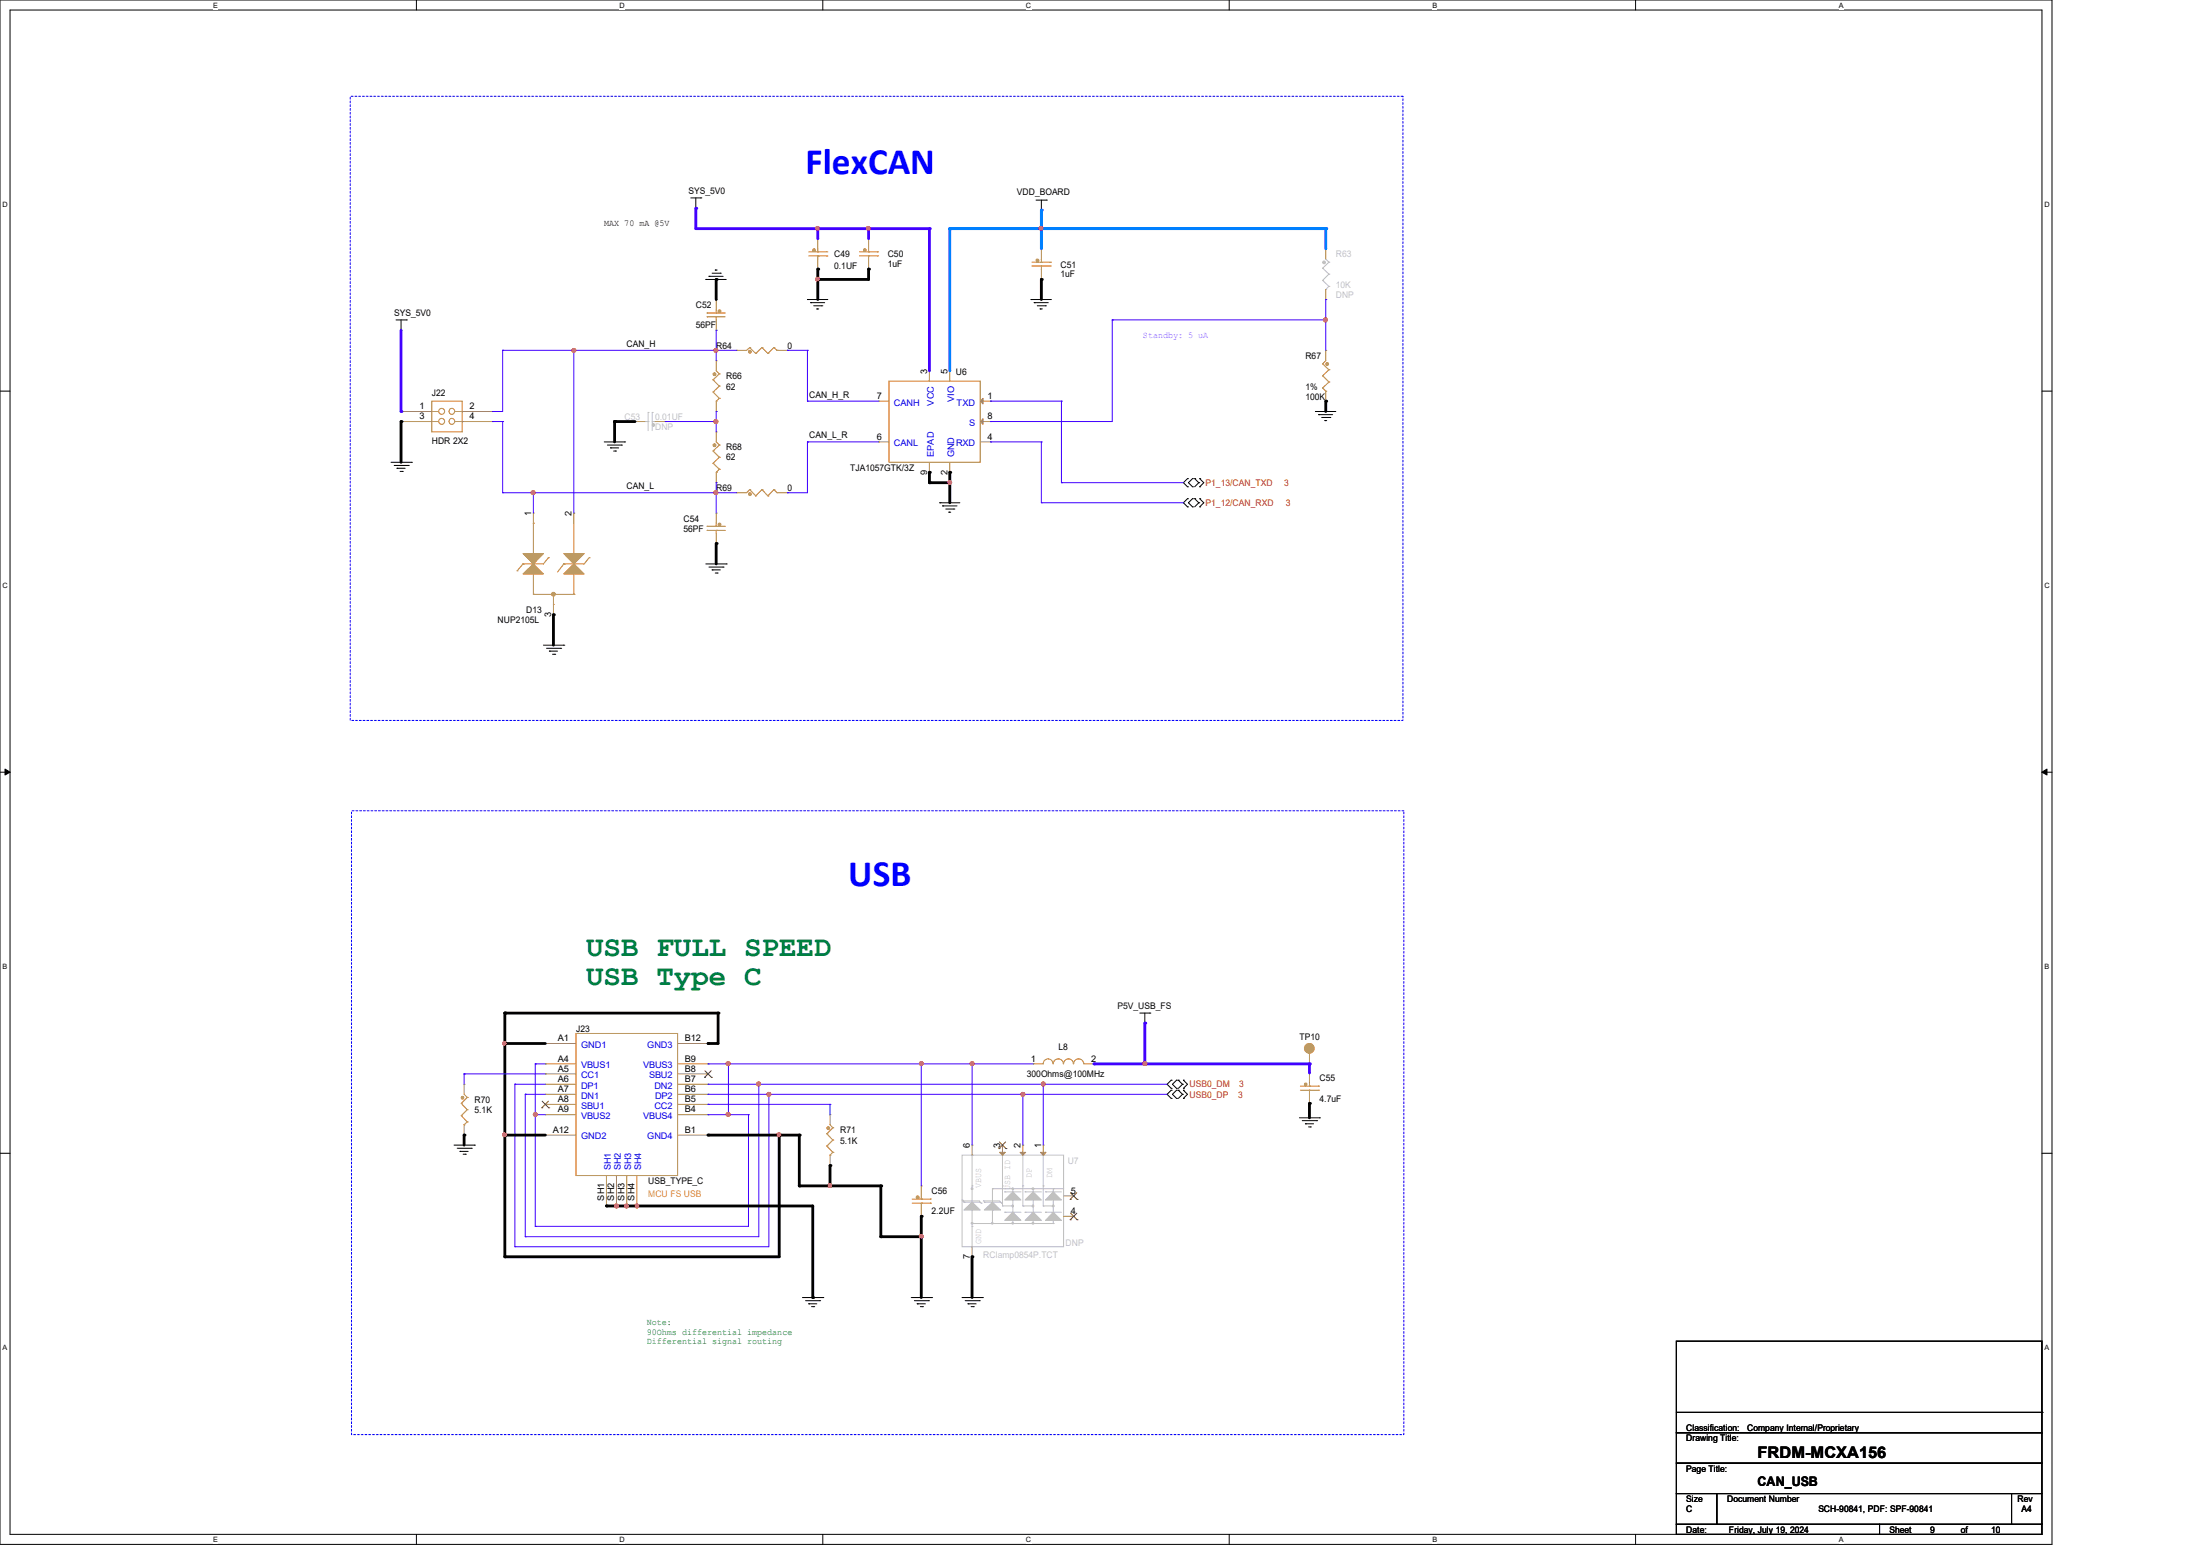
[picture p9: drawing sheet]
<svg xmlns="http://www.w3.org/2000/svg" width="297mm" height="210mm" viewBox="0 0 297 210" stroke-linecap="round" stroke-linejoin="round" font-family="sans-serif">
<path d="M0 0h277v208.4h-277zM1.4 1.4h274.3v205.7h-274.3z" fill="none" stroke="#000" stroke-width=".14"/>
<g fill="#fff">
<path d="M28.8 .1h.6v1.1h-.6z"/>
<path d="M28.8 207.2h.6v1.1h-.6z"/>
</g>
<path d="M56.2 0v1.4M56.2 207.1v1.3" fill="none" stroke="#000" stroke-width=".14"/>
<g fill="#fff">
<path d="M83.7 .1h.7v1.1h-.7z"/>
<path d="M83.7 207.2h.7v1.1h-.7z"/>
</g>
<path d="M111.1 0v1.4M111.1 207.1v1.3" fill="none" stroke="#000" stroke-width=".14"/>
<g fill="#fff">
<path d="M138.5 .1h.7v1.1h-.7z"/>
<path d="M138.5 207.2h.7v1.1h-.7z"/>
</g>
<path d="M165.9 0v1.4M165.9 207.1v1.3" fill="none" stroke="#000" stroke-width=".14"/>
<g fill="#fff">
<path d="M193.4 .1h.6v1.1h-.6z"/>
<path d="M193.4 207.2h.6v1.1h-.6z"/>
</g>
<path d="M220.8 0v1.4M220.8 207.1v1.3" fill="none" stroke="#000" stroke-width=".14"/>
<g fill="#fff">
<path d="M248.2 .1h.7v1.1h-.7z"/>
<path d="M248.2 207.2h.7v1.1h-.7z"/>
<path d="M.3 27.1h.8v1.1h-.8z"/>
<path d="M276 27.1h.7v1.1h-.7z"/>
<path d="M.3 78.5h.8v1.1h-.8z"/>
<path d="M276 78.5h.7v1.1h-.7z"/>
</g>
<path d="M0 52.8h1.4M275.7 52.8h1.3" fill="none" stroke="#000" stroke-width=".14"/>
<g fill="#fff">
<path d="M.3 129.9h.7v1.1h-.7z"/>
<path d="M276 129.9h.6v1.1h-.6z"/>
</g>
<path d="M0 104.2h1.4M275.7 104.2h1.3" fill="none" stroke="#000" stroke-width=".14"/>
<path d="M.7 103.8l.7 .4-.7 .4zM275.7 104.2l.7-.4v.8z" fill="#000" stroke="#000" stroke-width=".14"/>
<g fill="#fff">
<path d="M.3 181.4h.7v1.1h-.7z"/>
<path d="M276 181.4h.6v1.1h-.6z"/>
</g>
<g fill="none" stroke="#000" stroke-width=".14">
<path d="M93.3 26.7h1.3M93.9 28.1h.1M93.9 26.7v1.4M94.6 26.7h.1M95.3 37.7h.1M95.3 37.7h2.7M95.7 37.3h.1M95.7 37.3h1.9M96.1 36.9h1.1M96.6 36.4h.1M96.6 36.4h.2M97.2 36.9h.1"/>
<path d="M139.9 27h1.4M140.6 28.4h.1M140.6 27v1.4M141.3 27h.1M53.5 43.2h1.4M54.1 44.6h.1M54.1 43.2v1.4M54.9 43.2h.1M81.6 59.6h2.7M84.3 59.6h.1M109 40.4h.1M109 40.4h2.8"/>
<path d="M109.4 40.9h.1M109.4 40.9h1.9M109.9 41.3h1.1M110.3 41.7h.1M110.3 41.7h.2M111 41.3h.1M139.2 40.4h.1M139.2 40.4h2.7M139.6 40.9h.1M139.6 40.9h1.9M140 41.3h1.1M140.4 41.7h.1"/>
<path d="M140.4 41.7h.3M141.1 41.3h.1M177.6 55.5h.1M177.6 55.5h2.7M178 56h.1M178 56h1.9M178.4 56.3h1.1M178.9 56.8h.1M178.9 56.8h.2M179.5 56.3h.1M52.8 62.4h2.7M53.2 62.8h1.9"/>
<path d="M53.6 63.2h.1M53.6 63.2h1.1M54 63.6h.3M54.3 63.6h.1M55.1 62.8h.1M55.5 62.4h.1M82 60.1h1.9M82.4 60.5h.1M82.4 60.5h1.1M82.8 60.9h.3M83.1 60.9h.1M83.9 60.1h.1"/>
<path d="M95.3 76.1h2.7M95.7 76.5h1.9M96.1 76.9h.1M96.1 76.9h1.1M96.6 77.3h.2M96.8 77.3h.1M97.6 76.5h.1M98 76.1h.1M126.9 67.9h.1M126.9 67.9h2.7M127.3 68.3h.1M127.3 68.3h1.9"/>
<path d="M127.7 68.7h1.1M128.1 69.1h.1M128.1 69.1h.3M128.8 68.7h.1M160.3 64.6h.1M160.3 65.7h.1M160.3 67.3h.1M160.3 68.4h.1M160.3 64.6l-.5 .6 .5 .5M160.3 67.3l-.5 .6 .5 .5M161 64.6h.1M161 65.7h.1"/>
<path d="M161 67.3h.1M161 68.4h.1M161 64.6l-.6 .6 .6 .5M161 67.3l-.6 .6 .6 .5M161.3 64.6h.1M161.3 67.3h.1M161.3 64.6l.5 .6M161.3 67.3l.5 .6M161.8 65.2h.1M161.8 67.9h.1M161.8 65.2l-.5 .5M161.8 67.9l-.5 .5"/>
<path d="M162 65.7h.1M162 64.6h.1M162 68.4h.1M162 67.3h.1M162 67.3l.5 .6-.5 .5M162 64.6l.5 .6-.5 .5M73.4 87.1h2.7M73.8 87.5h1.9M74.2 87.9h.1M74.2 87.9h1.1M74.6 88.3h.3M74.9 88.3h.1"/>
<path d="M75.7 87.5h.1M76.1 87.1h.1M153.9 136.7h1.3M154.6 138.1h.1M154.6 136.7v1.4M155.2 136.7h.1M0 155.7h1.4M61.3 154.6h2.8M61.7 155h1.9M62.1 155.4h.1M62.1 155.4h1.1M62.5 155.8h.3"/>
<path d="M62.8 155.8h.1M63.6 155h.1M64.1 154.6h.1M158.1 145.8h.1M158.1 146.9h.1M158.1 147.2h.1M158.1 148.3h.1M158.1 145.8l-.5 .5 .5 .6M158.1 147.2l-.5 .5 .5 .6M158.8 145.8h.1M158.8 146.9h.1M158.8 147.2h.1"/>
<path d="M158.8 148.3h.1M158.8 145.8l-.5 .5 .5 .6M158.8 147.2l-.5 .5 .5 .6M159.1 145.8h.1M159.1 147.2h.1M159.1 147.2l.5 .5M159.1 145.8l.5 .5M159.6 146.3h.1M159.6 147.7h.1M159.6 146.3l-.5 .6M159.6 147.7l-.5 .6M159.8 146.9h.1"/>
<path d="M159.8 145.8h.1M159.8 148.3h.1M159.8 147.2h.1M159.8 145.8l.5 .5-.5 .6M159.8 147.2l.5 .5-.5 .6M175.4 150.9h2.7M175.8 151.3h2M176.2 151.7h.1M176.2 151.7h1.1M176.7 152.1h.2M176.9 152.1h.1M177.8 151.3h.1"/>
<path d="M178.1 150.9h.1M275.7 155.7h1.3M108.3 175.1h2.8M108.8 175.6h1.9M109.2 176h.1M109.2 176h1.1M109.6 176.4h.3M109.9 176.4h.1M110.7 175.6h.1M111.1 175.1h.1M123 175.1h2.8M123.4 175.6h1.9"/>
<path d="M123.8 176h.1M123.8 176h1.1M124.2 176.4h.3M124.5 176.4h.1M125.3 175.6h.1M125.8 175.1h.1M129.9 175.1h2.7M130.3 175.6h1.9M130.7 176h.1M130.7 176h1.1M131.1 176.4h.3M131.4 176.4h.1"/>
<path d="M132.2 175.6h.1M132.6 175.1h.1M226.3 193.4h49.4v4.1h-49.4zM226.3 197.5h49.4v4.1h-49.4zM226.3 181h49.4v12.4h-49.4zM226.3 190.6h49.4M275.7 190.6h.1M226.3 201.6h5.5v4.1h-5.5zM226.3 205.7h27.4v1.4h-27.4zM231.8 201.6h39.8v4.1h-39.8zM253.7 205.7h22v1.4h-22zM271.6 201.6h4.1v4.1h-4.1z"/>
</g>
<path d="M47.3 13h142.1v84.2h-142.1zM47.5 109.4h142v84.2h-142z" fill="none" stroke="#00f" stroke-width=".14" stroke-dasharray=".3"/>
<g fill="none" stroke="#cc8006" stroke-width=".14">
<path d="M109.2 34.5h2.4M109.2 34h2.4M110.4 34.5h.1M110.4 34h.1M110.4 33.6v.4M110.4 34.5v.5M111.6 34.5h.1M111.6 34h.1M116 34.5h2.5M116 34h2.5M117.3 34.5h.1M117.3 34h.1"/>
<path d="M117.3 33.6v.4M117.3 34.5v.5M118.5 34.5h.1M118.5 34h.1M139.3 35.9h2.5M139.3 35.4h2.5M140.6 35.9h.1M140.6 35.4h.1M140.6 35v.4M140.6 35.9v.4M141.8 35.9h.1M141.8 35.4h.1"/>
<path d="M58.3 54.1h4.1v4.2h-4.1zM58.3 55.5h.1M58.3 56.9h.1M58.3 55.5h.9M58.3 56.9h.9M61.4 55.5h1M61.4 56.9h1M62.4 56.9h.1M62.4 55.5h.1M95.5 42.8h.1M95.5 42.2h.1M95.5 42.8h2.4"/>
<path d="M95.5 42.2h2.4M96.3 51.3h.1M96.3 52.9h.1M96.3 51.3l.8 .8M96.3 52.9l.8 .9M96.7 42.8h.1M96.7 42.2h.1M96.7 54.1h.1M96.7 41.8v.4M96.7 42.8v.4M96.7 59.6l.4 .5M96.7 50l.4 .5"/>
<path d="M97.1 50.5h.1M97.1 52.1h.1M97.1 53.8h.1M97.1 50.5l-.8 .8M97.1 52.1l-.8 .8M97.1 53.8l-.4 .3M101.2 46.9h.1M101.2 46.9l-.4 .4M101.2 46.9l.8 .8M102 47.7h.1M102.9 46.9h.1M102.9 46.9l-.9 .8"/>
<path d="M102.9 46.9l.8 .8M103.7 47.7h.1M104.5 46.9h.1M104.5 46.9l-.8 .8M104.5 46.9l.4 .4M104.9 47.3h.1M120 51.4h12.3v11h-12.3zM178.6 49.1h.1M178.6 50.7h.1M178.6 52.4h.1M178.6 49.1l.8 .8M178.6 50.7l.8 .9"/>
<path d="M178.6 52.4l.4 .4M179 52.8h.1M179 48.7l-.4 .4M179.4 49.9h.1M179.4 51.6h.1M179.4 49.9l-.8 .8M179.4 51.6l-.8 .8M69.8 77h.1M70.6 76.1h.1M70.6 76.1l-.8 .9M72 70.6h.1M72 70.6v4.1"/>
<path d="M72 77.5v2.7M74 75.3h.1M74 75.3l-.6 .8h-2.8M76.1 76.1h.1M76.1 76.1l-.8 1.1M77.5 74.7h.1M77.5 70.6v4.1M77.5 77.5v2.7M79.5 75.3h.1M79.5 75.3l-.6 .8h-2.8M95.5 71.6h.1M95.5 71h.1"/>
<path d="M95.5 71.6h2.4M95.5 71h2.4M96.3 60.9h.1M96.3 62.5h.1M96.3 60.9l.8 .8M96.3 62.5l.8 .8M96.7 71.6h.1M96.7 71h.1M96.7 63.8h.1M96.7 70.6v.4M96.7 71.6v.4M97.1 60.1h.1"/>
<path d="M97.1 61.7h.1M97.1 63.3h.1M97.1 60.1l-.8 .8M97.1 61.7l-.8 .8M97.1 63.3l-.4 .5M101.2 66.1h.1M101.2 66.1l-.4 .4M101.2 66.1l.8 .8M102 66.9h.1M102.9 66.1h.1M102.9 66.1l-.9 .8M102.9 66.1l.8 .8"/>
<path d="M103.7 66.9h.1M104.5 66.1h.1M104.5 66.1l-.8 .8M104.5 66.1l.4 .4M104.9 66.5h.1M72 80.2h.1M72 80.2h5.5M74.7 81.6h.1M74.7 80.2v1.4M77.5 80.2h.1M77.8 139.5h13.7v19.2h-13.7zM62.3 148.9h.1"/>
<path d="M62.3 150.6h.1M62.3 148.9l.8 .9M62.3 150.6l.8 .8M62.7 151.8h.1M62.7 147.7l.4 .4M63.1 148.1h.1M63.1 149.8h.1M63.1 151.4h.1M63.1 148.1l-.8 .8M63.1 149.8l-.8 .8M63.1 151.4l-.4 .4M111.6 153h.1"/>
<path d="M111.6 154.7h.1M111.6 153l.8 .9M111.6 154.7l.8 .8M112.1 155.9h.1M112.1 151.8l.3 .4M112.4 152.2h.1M112.4 153.9h.1M112.4 155.5h.1M112.4 152.2l-.8 .8M112.4 153.9l-.8 .8M112.4 155.5l-.3 .4M142.2 143.6a.66 .66 0 0 0-.7-.7 .66 .66 0 0 0-.7 .7"/>
<path d="M143.6 143.6a.68 .68 0 0 0-.7-.7 .68 .68 0 0 0-.7 .7M144.9 143.6a.66 .66 0 0 0-.6-.7 .66 .66 0 0 0-.7 .7M146.3 143.6a.68 .68 0 0 0-.7-.7 .68 .68 0 0 0-.7 .7M175.6 147.2h2.4M175.6 146.6h2.4M176.8 147.2h.1M176.8 146.6h.1M176.8 146.2v.4M176.8 147.2v.4M178 147.2h.1M178 146.6h.1M123.1 162.4h2.5"/>
<path d="M123.1 161.8h2.5M124.4 162.4h.1M124.4 161.8h.1M124.4 161.4v.4M124.4 162.4v.4M125.6 162.4h.1M125.6 161.8h.1"/>
<circle cx="59.6" cy="56.9" r=".4"/>
<circle cx="59.6" cy="55.5" r=".4"/>
<circle cx="61" cy="55.5" r=".39"/>
<circle cx="61" cy="56.9" r=".39"/>
</g>
<g fill="#cc8006" stroke="#cc8006" stroke-width=".14">
<path d="M70.6 77.5l1.4-1.4 1.4 1.4z"/>
<path d="M70.6 74.7h2.8l-1.4 1.4z"/>
<path d="M76.1 74.7h2.8l-1.4 1.4z"/>
<path d="M76.1 77.5l1.4-1.4 1.4 1.4z" fill-rule="evenodd"/>
<circle cx="62.4" cy="148.2" r=".18"/>
<circle cx="176.8" cy="141.5" r=".66"/>
<circle cx="74.7" cy="80.2" r=".25"/>
<circle cx="111.8" cy="152.3" r=".19"/>
<circle cx="101.2" cy="47.5" r=".19"/>
<circle cx="97.1" cy="70.8" r=".19"/>
<circle cx="109.9" cy="33.8" r=".18"/>
<circle cx="97.1" cy="42" r=".19"/>
<circle cx="123.9" cy="161.6" r=".19"/>
<circle cx="116.7" cy="33.8" r=".18"/>
<circle cx="101.2" cy="66.7" r=".19"/>
<circle cx="179.2" cy="49.1" r=".19"/>
<circle cx="140.1" cy="35.2" r=".19"/>
<circle cx="96.5" cy="60.1" r=".19"/>
<circle cx="176.3" cy="146.4" r=".18"/>
<circle cx="96.5" cy="50.5" r=".19"/>
</g>
<g fill="none" stroke="#a84" stroke-width=".14">
<path d="M110.4 32.2h.1M110.4 36.3h.1M110.4 32.2v1.4M110.4 35v1.3M117.3 32.2h.1M117.3 36.3h.1M117.3 32.2v1.4M117.3 35v1.3M140.6 33.6h.1M140.6 37.7h.1M140.6 33.6v1.4M140.6 36.3v1.4"/>
<path d="M179 33.6h.1M179 33.6v1.4M179 39.1v1.3M54.1 55.5h.1M54.1 56.9h.1M54.1 55.5h4.2M54.1 56.9h4.2M62.4 55.5h4.1M62.4 56.9h4.1M66.5 55.5h.1M66.5 56.9h.1M85.7 56.9h.1"/>
<path d="M85.7 56.9h1.4M88.4 56.9h1.4M89.8 56.9h.1M96.7 40.4h.1M96.7 44.6h.1M96.7 58.3h.1M96.7 48.7h.1M96.7 55.5h.1M96.7 40.4v1.4M96.7 43.2v1.4M96.7 48.7v1.3M96.7 54.1v1.4"/>
<path d="M96.7 58.3v1.3M99.4 47.3h.1M99.4 47.3h1.4M104.9 47.3h1.4M106.3 47.3h.1M118.6 59.6h.1M118.6 54.1h.1M118.6 54.1h1.4M118.6 59.6h1.4M125.5 50h.1M125.5 50v1.4M128.2 50h.1"/>
<path d="M128.2 50v1.4M132.3 56.9h1.4M132.3 54.1h1.4M132.3 59.6h1.4M133.7 54.1h.1M133.7 59.6h.1M133.7 56.9h.1M179 47.3h.1M179 54.1h.1M179 40.4h.1M179 47.3v1.4M179 52.8v1.3"/>
<path d="M72 69.3h.1M72 69.3v1.3M77.5 69.3h.1M77.5 69.3v1.3M96.7 69.3h.1M96.7 73.4h.1M96.7 65.2h.1M96.7 63.8v1.4M96.7 69.3v1.3M96.7 72v1.4M99.4 66.5h.1M99.4 66.5h1.4"/>
<path d="M104.9 66.5h1.4M106.3 66.5h.1M125.5 63.8h.1M125.5 62.4v1.4M128.2 63.8h.1M128.2 62.4v1.4M74.7 83h.1M74.7 81.6v1.4M62.7 146.3h.1M62.7 153.2h.1M62.7 146.3v1.4M62.7 151.8v1.4"/>
<path d="M73.6 140.8h.1M73.6 143.6h.1M73.6 144.9h.1M73.6 146.3h.1M73.6 147.7h.1M73.6 149.1h.1M73.6 150.5h.1M73.6 153.2h.1M73.6 143.6h4.2M73.6 140.8h4.2M73.6 144.9h4.2M73.6 146.3h4.2"/>
<path d="M73.6 147.7h4.2M73.6 149.1h4.2M73.6 150.5h4.2M73.6 153.2h4.2M81.9 158.7v4.1M83.2 158.7v4.1M84.6 158.7v4.1M86 158.7v4.1M91.5 143.6h4.1M91.5 140.8h4.1M91.5 144.9h4.1M91.5 146.3h4.1"/>
<path d="M91.5 147.7h4.1M91.5 149.1h4.1M91.5 150.5h4.1M91.5 153.2h4.1M95.6 140.8h.1M95.6 143.6h.1M95.6 144.9h.1M95.6 146.3h.1M95.6 147.7h.1M95.6 149.1h.1M95.6 150.5h.1M95.6 153.2h.1"/>
<path d="M112.1 150.5h.1M112.1 157.3h.1M112.1 150.5v1.3M112.1 155.9v1.4M131.2 154.6h.1M131.2 154.6v1.3M135.3 154.6h.1M135.3 154.6v1.3M138.1 154.6h.1M138.1 154.6v1.3M139.5 143.6h.1M139.5 143.6h1.3"/>
<path d="M140.8 154.6h.1M140.8 154.6v1.3M146.3 143.6h1.4M147.7 143.6h.1M176.8 143.6h.1M176.8 144.8h.1M176.8 148.9h.1M176.8 142.2v1.4M176.8 144.8v1.4M176.8 147.6v1.3M81.9 162.8h.1M83.2 162.8h.1"/>
<path d="M84.6 162.8h.1M86 162.8h.1M124.4 160.1h.1M124.4 164.2h.1M124.4 160.1v1.3M124.4 162.8v1.4M131.2 169.6h.1M131.2 168.3v1.3M143.6 161.4h1.3M143.6 164.2h1.3M144.9 161.4h.1M144.9 164.2h.1"/>
</g>
<g fill="#c0c0c0" stroke="#c0c0c0" stroke-width=".14">
<path d="M142.2 163.6l1.1 1.1h-2.2z"/>
<path d="M138.4 164.7l1.1-1.1 1.1 1.1z"/>
<path d="M136.7 163.6l1.1 1.1h-2.2z"/>
<path d="M136.7 160.9l1.1 1.1h-2.2z"/>
<path d="M138.4 162l1.1-1.1 1.1 1.1z"/>
<path d="M142.2 160.9l1.1 1.1h-2.2z"/>
<path d="M130.1 163.3l1.1-1 1.1 1z"/>
<path d="M132.9 163.3l1.1-1 1.1 1z"/>
<circle cx="139.4" cy="160.4" r=".13"/>
<circle cx="136.7" cy="160.4" r=".12"/>
<circle cx="131.2" cy="160.4" r=".13"/>
<circle cx="139.4" cy="165.1" r=".13"/>
<circle cx="136.7" cy="165.1" r=".12"/>
<circle cx="134" cy="165.1" r=".12"/>
<circle cx="131.2" cy="165.1" r=".13"/>
<circle cx="142.2" cy="162.8" r=".13"/>
<circle cx="139.4" cy="162.8" r=".13"/>
<circle cx="136.7" cy="162.8" r=".12"/>
<circle cx="178.8" cy="35.4" r=".19"/>
<circle cx="88.2" cy="57.4" r=".18"/>
</g>
<g fill="none" stroke="#c0c0c0" stroke-width=".14">
<path d="M178.6 36.2h.1M178.6 37.8h.1M178.6 36.2l.8 .8M178.6 37.8l.8 .9M179 39.1h.1M179 35l.4 .4M179.4 35.4h.1M179.4 37h.1M179.4 38.7h.1M179.4 35.4l-.8 .8M179.4 37l-.8 .8M179.4 38.7l-.4 .4"/>
<path d="M87.1 56.9h.4M87.5 55.7h.1M87.5 56.9h.1M87.5 55.7v2.4M88.1 55.7h.1M88.1 56.9h.1M88.1 55.7v2.4M88.1 56.9h.3M129.9 155.9h13.7v12.4h-13.7zM131.2 155.9h.1M131.2 155.9v6.4M135.3 155.9h.1"/>
<path d="M135.3 155.9v6.9M138.1 155.9h.1M138.1 155.9v6.9M140.8 155.9h.1M140.8 155.9v6.9M129.9 162h.1M129.9 162l.2 .3M130 162.1h.1M130 162.1h2.2l.3 .3M130.1 162.3h.1M130.1 162.3h2.2M131.2 165.1h.1"/>
<path d="M131.2 160.1h.1M131.2 163.3h.1M131.2 165.5h.1M131.2 165.1h11M131.2 163.3v5M132.5 162.4h.1M132.8 162.1h.1M132.8 162.1h2.2l.2 .3M132.9 162.3h.1M132.9 162.3h2.2M134 163.3h.1M134 160.4h.1"/>
<path d="M134 160.4v1.9M134 163.3v1.7M134 160.4h9.6M135.2 162.4h.1M135.3 162.8h.1M135.3 160.1h.1M135.3 162.8h1.4M135.6 160.9h.1M135.6 163.6h.1M135.6 160.9h2.2M135.6 163.6h2.2M136.7 160.4h.1"/>
<path d="M136.7 165.1h.1M136.7 162h.1M136.7 160.4v.5M136.7 162v1.6M136.7 164.7v.4M138.1 162.8h.1M138.1 160.1h.1M138.1 162.8h1.4M138.4 160.9h.1M138.4 163.6h.1M138.4 160.9h2.2M138.4 163.6h2.2"/>
<path d="M139.5 160.4h.1M139.5 165.1h.1M139.5 162h.1M139.5 160.4v.5M139.5 162v1.6M139.5 164.7v.4M140.8 162.8h.1M140.8 160.1h.1M140.8 162.8h1.4M141.1 160.9h.1M141.1 163.6h.1M141.1 160.9h2.2"/>
<path d="M141.1 163.6h2.2M142.2 160.4h.1M142.2 165.1h.1M142.2 162h.1M142.2 160.4v.5M142.2 162v1.6M142.2 164.7v.4"/>
</g>
<g fill="#a84" stroke="#a84" stroke-width=".14">
<path d="M140.5 155.5h.7l-.4 .4z"/>
<path d="M137.7 155.5h.8l-.4 .4z"/>
<path d="M135 155.5h.7l-.4 .4z"/>
<path d="M132.3 54.1l.4-.3v.7z"/>
<path d="M132.3 56.9l.4-.4v.8z"/>
</g>
<g fill="none" stroke="#804000" stroke-width=".14">
<path d="M73.2 149.5h.1M73.2 148.6l.9 .9M74 148.6l-.8 .9M74.1 149.5h.1M95.1 145.4h.1M95.2 144.5l.9 .9M96 144.5l-.9 .9M96.1 145.4h.1M134.9 155h.1M134.9 154.1l.9 .9M135.8 154.1l-.9 .9M135.8 155h.1"/>
<path d="M144.5 161.9h.1M144.5 164.6h.1M144.5 161l.9 .9M144.5 163.7l.9 .9M145.4 161l-.9 .9M145.4 163.7l-.9 .9M145.4 161.9h.1M145.4 164.6h.1"/>
</g>
<path d="M93.9 28.1v2.8" fill="none" stroke="#4200ff" stroke-width=".38"/>
<circle cx="93.9" cy="28.1" r=".19" fill="#4200ff"/>
<path d="M93.9 30.9h16.5" fill="none" stroke="#4200ff" stroke-width=".38"/>
<circle cx="110.4" cy="30.9" r=".19" fill="#4200ff"/>
<circle cx="110.4" cy="30.8" r=".25" fill="#f00" stroke="#f00" stroke-width=".14"/>
<path d="M110.4 30.9v1.3" fill="none" stroke="#4200ff" stroke-width=".38"/>
<circle cx="110.4" cy="30.9" r=".19" fill="#4200ff"/>
<path d="M110.4 30.9h6.9" fill="none" stroke="#4200ff" stroke-width=".38"/>
<circle cx="110.4" cy="30.9" r=".19" fill="#4200ff"/>
<path d="M117.3 30.9h8.2" fill="none" stroke="#4200ff" stroke-width=".38"/>
<circle cx="117.3" cy="30.9" r=".19" fill="#4200ff"/>
<circle cx="117.2" cy="30.8" r=".25" fill="#f00" stroke="#f00" stroke-width=".14"/>
<path d="M117.3 30.9v1.3" fill="none" stroke="#4200ff" stroke-width=".38"/>
<circle cx="117.3" cy="30.9" r=".19" fill="#4200ff"/>
<path d="M125.5 30.9v19.1" fill="none" stroke="#4200ff" stroke-width=".38"/>
<circle cx="125.5" cy="30.9" r=".19" fill="#4200ff"/>
<path d="M128.2 30.9v19.1" fill="none" stroke="#0080ff" stroke-width=".38"/>
<circle cx="128.2" cy="30.9" r=".19" fill="#0080ff"/>
<path d="M128.2 30.9h12.4" fill="none" stroke="#0080ff" stroke-width=".38"/>
<circle cx="128.2" cy="30.9" r=".19" fill="#0080ff"/>
<circle cx="140.5" cy="30.8" r=".25" fill="#f00" stroke="#f00" stroke-width=".14"/>
<path d="M140.6 30.9h38.4" fill="none" stroke="#0080ff" stroke-width=".38"/>
<circle cx="179" cy="30.9" r=".19" fill="#0080ff"/>
<path d="M140.6 30.9v2.7" fill="none" stroke="#0080ff" stroke-width=".38"/>
<circle cx="140.6" cy="30.9" r=".19" fill="#0080ff"/>
<path d="M179 30.9v2.7" fill="none" stroke="#0080ff" stroke-width=".38"/>
<circle cx="179" cy="30.9" r=".19" fill="#0080ff"/>
<path d="M96.7 37.7v2.7M110.4 36.3v4.1M117.3 36.3v1.4h-6.9M140.6 37.7v2.7" fill="none" stroke="#000" stroke-width=".38"/>
<g fill="#000">
<circle cx="96.7" cy="37.7" r=".19"/>
<circle cx="110.4" cy="36.3" r=".19"/>
<circle cx="110.4" cy="37.7" r=".19"/>
<circle cx="117.3" cy="36.3" r=".19"/>
<circle cx="140.6" cy="37.7" r=".19"/>
</g>
<g fill="#f00" stroke="#f00" stroke-width=".14">
<circle cx="110.4" cy="37.7" r=".25"/>
<circle cx="178.9" cy="43.2" r=".25"/>
</g>
<path d="M150.2 43.2h.1M150.2 43.2v13.7M150.2 43.2h28.8M179 40.4h.1M179 43.2h.1M179 40.4v6.9" fill="none" stroke="#4200ff" stroke-width=".14"/>
<path d="M54.1 44.6v10.9" fill="none" stroke="#4200ff" stroke-width=".38"/>
<circle cx="54.1" cy="55.5" r=".19" fill="#4200ff"/>
<g fill="none" stroke="#4200ff" stroke-width=".14">
<path d="M66.5 55.5h.1M66.5 56.9h.1M66.5 56.9h1.4M67.9 47.3h.1M67.9 56.9h.1M67.9 47.3h31.5M67.9 47.3v8.2h-1.4M67.9 56.9v9.6M77.5 47.3h.1M77.5 47.3v22M89.8 56.9h.1M89.8 56.9h6.9"/>
<path d="M96.7 44.6h.1M96.7 47.3h.1M96.7 55.5h.1M96.7 56.9h.1M96.7 44.6v4.1M96.7 55.5v2.8M106.3 47.3h.1M106.3 47.3h2.7M109 47.3h.1M109 54.1h.1M109 59.6h.1M109 47.3v6.8"/>
<path d="M109 59.6v6.9h-2.7M109 54.1h9.6M109 59.6h9.6M133.7 54.1h.1M133.7 56.9h.1M133.7 59.6h.1M133.7 54.1h9.6M133.7 56.9h16.5M133.7 59.6h6.9M140.6 59.6h.1M140.6 59.6v8.3M143.3 54.1h.1"/>
<path d="M143.3 54.1v11.1M67.9 66.5h.1M67.9 66.5h31.5M72 66.5h.1M72 66.5v2.8M96.7 65.2h.1M96.7 66.5h.1M96.7 65.2v4.1M106.3 66.5h.1M140.6 67.9h.1M140.6 67.9h19.2M143.3 65.2h.1"/>
<path d="M143.3 65.2h16.5"/>
</g>
<g fill="#f00" stroke="#f00" stroke-width=".14">
<circle cx="96.6" cy="47.3" r=".25"/>
<circle cx="77.5" cy="47.3" r=".25"/>
<circle cx="96.6" cy="56.9" r=".25"/>
<circle cx="96.6" cy="66.5" r=".25"/>
<circle cx="128.2" cy="65.1" r=".24"/>
<circle cx="72" cy="66.5" r=".25"/>
</g>
<path d="M54.1 56.9v5.5M85.7 56.9h-2.7v2.7M179 54.1v1.4M96.7 73.4v2.7M125.5 63.8v1.4h2.7M128.2 63.8v4.1M74.7 83v4.1M68.2 140.8v-4.1h28.7v4.1" fill="none" stroke="#000" stroke-width=".38"/>
<g fill="#000">
<circle cx="54.1" cy="56.9" r=".19"/>
<circle cx="83" cy="56.9" r=".19"/>
<circle cx="179" cy="54.1" r=".19"/>
<circle cx="96.7" cy="73.4" r=".19"/>
<circle cx="125.5" cy="65.2" r=".19"/>
<circle cx="125.5" cy="63.8" r=".19"/>
<circle cx="128.2" cy="63.8" r=".19"/>
<circle cx="128.2" cy="65.2" r=".19"/>
<circle cx="74.7" cy="83" r=".19"/>
<circle cx="68.2" cy="136.7" r=".19"/>
<circle cx="96.9" cy="136.7" r=".19"/>
</g>
<path d="M154.6 138.1v5.5" fill="none" stroke="#4200ff" stroke-width=".38"/>
<circle cx="154.6" cy="138.1" r=".19" fill="#4200ff"/>
<path d="M73.6 140.8h-5.4v12.4M95.6 140.8h1.3" fill="none" stroke="#000" stroke-width=".38"/>
<g fill="#000">
<circle cx="68.2" cy="140.8" r=".19"/>
<circle cx="95.6" cy="140.8" r=".19"/>
</g>
<g fill="#f00" stroke="#f00" stroke-width=".14">
<circle cx="68.1" cy="140.8" r=".25"/>
<circle cx="98.3" cy="150.4" r=".25"/>
<circle cx="98.3" cy="143.6" r=".25"/>
<circle cx="124.4" cy="143.6" r=".25"/>
<circle cx="131.2" cy="143.6" r=".25"/>
</g>
<path d="M72.3 143.6h.1M72.3 143.6v6.9M72.3 143.6h1.3M95.6 143.6h.1M95.6 143.6h43.9M98.3 143.6h.1M98.3 143.6v6.9M124.4 143.6h.1M124.4 143.6v16.5M131.2 143.6h.1M131.2 143.6v11" fill="none" stroke="#4200ff" stroke-width=".14"/>
<path d="M147.7 143.6h6.9" fill="none" stroke="#4200ff" stroke-width=".38"/>
<circle cx="147.7" cy="143.6" r=".19" fill="#4200ff"/>
<path d="M154.6 143.6h22.2" fill="none" stroke="#4200ff" stroke-width=".38"/>
<circle cx="154.6" cy="143.6" r=".19" fill="#4200ff"/>
<circle cx="154.6" cy="143.6" r=".25" fill="#f00" stroke="#f00" stroke-width=".14"/>
<path d="M176.8 143.6v1.2" fill="none" stroke="#4200ff" stroke-width=".38"/>
<circle cx="176.8" cy="143.6" r=".19" fill="#4200ff"/>
<g fill="none" stroke="#4200ff" stroke-width=".14">
<path d="M62.7 144.9h.1M62.7 144.9v1.4M62.7 144.9h10.9M69.5 146.3h.1M69.5 146.3h4.1M69.5 146.3v22M70.9 147.7h.1M70.9 147.7v19.2M70.9 147.7h2.7M72.3 150.5h.1M72.3 150.5h1.3M72.3 150.5v15"/>
<path d="M95.6 146.3h.1M95.6 147.7h.1M95.6 149.1h.1M95.6 150.5h.1M95.6 146.3h62M95.6 147.7h62M95.6 149.1h16.5M95.6 150.5h5.4M98.3 150.5h.1M101 150.5h.1M101 150.5v15h-28.7M102.4 146.3h.1"/>
<path d="M102.4 146.3v20.6h-31.5M103.8 147.7h.1M103.8 147.7v20.6h-34.3M112.1 149.1h.1M112.1 149.1v1.4M138.1 147.7h.1M138.1 147.7v6.9M140.8 146.3h.1M140.8 146.3v8.3M69.5 168.3h.1M70.9 166.9h.1M72.3 165.5h.1"/>
</g>
<g fill="#f00" stroke="#f00" stroke-width=".14">
<circle cx="140.8" cy="146.3" r=".25"/>
<circle cx="102.4" cy="146.3" r=".25"/>
<circle cx="103.8" cy="147.7" r=".25"/>
<circle cx="138.1" cy="147.7" r=".25"/>
<circle cx="72.3" cy="150.4" r=".25"/>
<circle cx="68.1" cy="153.2" r=".25"/>
<circle cx="105.2" cy="153.2" r=".25"/>
<circle cx="112" cy="160" r=".25"/>
<circle cx="84.6" cy="162.8" r=".25"/>
<circle cx="83.2" cy="162.8" r=".25"/>
<circle cx="86" cy="162.8" r=".25"/>
<circle cx="124.4" cy="166.9" r=".25"/>
</g>
<path d="M62.7 153.2v1.4M73.6 153.2h-5.4v16.4h37v-16.4M95.6 153.2h12.3v6.9h11v6.8h5.5M112.1 157.3v2.8M176.8 148.9v2M81.9 162.8h27.8v12.3M124.4 164.2v10.9M131.2 169.6v5.5" fill="none" stroke="#000" stroke-width=".38"/>
<g fill="#000">
<circle cx="62.7" cy="153.2" r=".19"/>
<circle cx="68.2" cy="153.2" r=".19"/>
<circle cx="95.6" cy="153.2" r=".19"/>
<circle cx="105.2" cy="153.2" r=".19"/>
<circle cx="107.9" cy="153.2" r=".19"/>
<circle cx="112.1" cy="157.3" r=".19"/>
<circle cx="176.8" cy="148.9" r=".19"/>
<circle cx="68.2" cy="169.6" r=".19"/>
<circle cx="81.9" cy="162.8" r=".19"/>
<circle cx="83.2" cy="162.8" r=".19"/>
<circle cx="84.6" cy="162.8" r=".19"/>
<circle cx="86" cy="162.8" r=".19"/>
<circle cx="107.9" cy="160.1" r=".19"/>
<circle cx="109.7" cy="175.1" r=".19"/>
<circle cx="112.1" cy="160.1" r=".19"/>
<circle cx="118.9" cy="166.9" r=".19"/>
<circle cx="118.9" cy="160.1" r=".19"/>
<circle cx="124.4" cy="164.2" r=".19"/>
<circle cx="124.4" cy="166.9" r=".19"/>
<circle cx="131.2" cy="169.6" r=".19"/>
</g>
<path d="M140.6 28.4v2.5" fill="none" stroke="#0080ff" stroke-width=".38"/>
<circle cx="140.6" cy="28.4" r=".19" fill="#0080ff"/>
<g fill="#f00" stroke="#f00" stroke-width=".14">
<circle cx="110.4" cy="30.8" r=".25"/>
<circle cx="117.2" cy="30.8" r=".25"/>
<circle cx="140.5" cy="30.8" r=".25"/>
<circle cx="110.4" cy="37.7" r=".25"/>
<circle cx="178.9" cy="43.2" r=".25"/>
<circle cx="96.6" cy="47.3" r=".25"/>
<circle cx="77.5" cy="47.3" r=".25"/>
<circle cx="96.6" cy="56.9" r=".25"/>
<circle cx="96.6" cy="66.5" r=".25"/>
<circle cx="128.2" cy="65.1" r=".24"/>
<circle cx="72" cy="66.5" r=".25"/>
<circle cx="68.1" cy="140.8" r=".25"/>
<circle cx="98.3" cy="150.4" r=".25"/>
<circle cx="98.3" cy="143.6" r=".25"/>
<circle cx="124.4" cy="143.6" r=".25"/>
<circle cx="131.2" cy="143.6" r=".25"/>
<circle cx="154.6" cy="143.6" r=".25"/>
<circle cx="140.8" cy="146.3" r=".25"/>
<circle cx="102.4" cy="146.3" r=".25"/>
<circle cx="103.8" cy="147.7" r=".25"/>
<circle cx="138.1" cy="147.7" r=".25"/>
<circle cx="72.3" cy="150.4" r=".25"/>
<circle cx="68.1" cy="153.2" r=".25"/>
<circle cx="105.2" cy="153.2" r=".25"/>
<circle cx="112" cy="160" r=".25"/>
<circle cx="84.6" cy="162.8" r=".25"/>
<circle cx="83.2" cy="162.8" r=".25"/>
<circle cx="86" cy="162.8" r=".25"/>
<circle cx="124.4" cy="166.9" r=".25"/>
</g>
<g font-size="5" fill="#00f">
<text x="108.8" y="23.5">FlexCAN</text>
<text x="114.5" y="119.5">USB</text>
</g>
<g font-size="3.9" fill="#008040">
<text x="79.1" y="129.1">USB FULL SPEED</text>
<text x="79.1" y="133">USB Type C</text>
</g>
<text font-size="2.2" x="237.3" y="196.8">FRDM-MCXA156</text>
<text font-size="1.8" x="237.3" y="200.5">CAN_USB</text>
<g font-size="1.2">
<text x="93" y="26.2">SYS_5V0</text>
<text x="137.3" y="26.4">VDD_BOARD</text>
<text x="81.6" y="30.5">MAX 70 mA @5V</text>
<text x="112.6" y="34.7">C49</text>
<text x="119.8" y="34.7">C50</text>
<text x="119.8" y="36">1uF</text>
<text x="93.9" y="41.6">C52</text>
<text x="112.6" y="36.4">0.1UF</text>
<text x="143.2" y="36.1">C51</text>
<text x="143.2" y="37.3">1uF</text>
<text x="53.2" y="42.7">SYS_5V0</text>
<text x="84.6" y="46.8">CAN_H</text>
<text x="93.9" y="44.3">56PF</text>
<text x="96.7" y="47.1">R64</text>
<text x="106.3" y="47.1">0</text>
<text x="58.3" y="53.4">J22</text>
<text x="98" y="51.2">R66</text>
<text x="98" y="52.6">62</text>
<text x="109.3" y="53.7">CAN_H_R</text>
<text x="118.4" y="53.8">7</text>
<text x="125.2" y="50.5" transform="rotate(-90 125.2 50.5)">3</text>
<text x="127.9" y="50.5" transform="rotate(-90 127.9 50.5)">5</text>
<text x="129" y="50.6">U6</text>
<text x="133.3" y="53.8">1</text>
<text x="176.2" y="48.4">R67</text>
<text x="176.2" y="53.9">100K</text>
<text x="176.2" y="52.6">1%</text>
<text x="56.6" y="55.2">1</text>
<text x="56.6" y="56.6">3</text>
<text x="58.3" y="60">HDR 2X2</text>
<text x="63.4" y="55.2">2</text>
<text x="63.4" y="56.6">4</text>
<text x="109.3" y="59.2">CAN_L_R</text>
<text x="118.4" y="59.4">6</text>
<text x="133.3" y="59.4">4</text>
<text x="133.3" y="56.6">8</text>
<text x="98" y="60.8">R68</text>
<text x="98" y="62.1">62</text>
<text x="114.8" y="63.5">TJA1057GTK/3Z</text>
<text x="125.2" y="64" transform="rotate(-90 125.2 64)">9</text>
<text x="127.9" y="64" transform="rotate(-90 127.9 64)">2</text>
<text x="71.7" y="69.6" transform="rotate(-90 71.7 69.6)">1</text>
<text x="77.2" y="69.6" transform="rotate(-90 77.2 69.6)">2</text>
<text x="84.6" y="66">CAN_L</text>
<text x="92.3" y="70.4">C54</text>
<text x="92.3" y="71.8">56PF</text>
<text x="96.7" y="66.3">R69</text>
<text x="106.3" y="66.3">0</text>
<text x="71" y="82.7">D13</text>
<text x="74.4" y="83.2" transform="rotate(-90 74.4 83.2)">3</text>
<text x="67.2" y="84.1">NUP2105L</text>
<text x="150.9" y="136.2">P5V_USB_FS</text>
<text x="75.3" y="140.5">A1</text>
<text x="75.3" y="143.3">A4</text>
<text x="77.8" y="139.2">J23</text>
<text x="92.5" y="140.5">B12</text>
<text x="92.5" y="143.3">B9</text>
<text x="139.2" y="143.3">1</text>
<text x="142.9" y="141.7">L8</text>
<text x="147.3" y="143.3">2</text>
<text x="175.4" y="140.3">TP10</text>
<text x="64" y="148.8">R70</text>
<text x="75.3" y="144.7">A5</text>
<text x="75.3" y="146">A6</text>
<text x="75.3" y="147.4">A7</text>
<text x="75.3" y="148.8">A8</text>
<text x="92.5" y="144.7">B8</text>
<text x="92.5" y="146">B7</text>
<text x="92.5" y="147.4">B6</text>
<text x="92.5" y="148.8">B5</text>
<text x="138.6" y="145.4">300Ohms@100MHz</text>
<text x="178.1" y="146">C55</text>
<text x="178.1" y="148.7">4.7uF</text>
<text x="64" y="150.2">5.1K</text>
<text x="74.6" y="152.9">A12</text>
<text x="75.3" y="150.2">A9</text>
<text x="92.5" y="150.2">B4</text>
<text x="92.5" y="152.9">B1</text>
<text x="113.4" y="152.9">R71</text>
<text x="113.4" y="154.3">5.1K</text>
<text x="130.9" y="154.9" transform="rotate(-90 130.9 154.9)">6</text>
<text x="135" y="154.9" transform="rotate(-90 135 154.9)">3</text>
<text x="137.8" y="154.9" transform="rotate(-90 137.8 154.9)">2</text>
<text x="140.5" y="154.9" transform="rotate(-90 140.5 154.9)">1</text>
<text x="87.5" y="159.8">USB_TYPE_C</text>
<text x="125.8" y="161.2">C56</text>
<text x="144.6" y="161.1">5</text>
<text x="81.6" y="162" transform="rotate(-90 81.6 162)">SH1</text>
<text x="82.9" y="162" transform="rotate(-90 82.9 162)">SH2</text>
<text x="84.3" y="162" transform="rotate(-90 84.3 162)">SH3</text>
<text x="85.7" y="162" transform="rotate(-90 85.7 162)">SH4</text>
<text x="125.8" y="163.9">2.2UF</text>
<text x="144.6" y="163.9">4</text>
<text x="130.9" y="169.9" transform="rotate(-90 130.9 169.9)">7</text>
<text x="227.7" y="194.5">Drawing Title:</text>
<text x="227.7" y="193.2">Classification:</text>
<text x="235.9" y="193.2">Company Internal/Proprietary</text>
<text x="227.7" y="202.7">Size</text>
<text x="227.7" y="198.6">Page Title:</text>
<text x="233.2" y="202.7">Document Number</text>
<text x="272.4" y="202.7">Rev</text>
<text x="227.7" y="206.9">Date:</text>
<text x="227.7" y="204.1">C</text>
<text x="233.4" y="206.9">Friday, July 19, 2024</text>
<text x="245.5" y="204.1">SCH-90841, PDF: SPF-90841</text>
<text x="255.1" y="206.9">Sheet</text>
<text x="260.6" y="206.9">9</text>
<text x="264.7" y="206.9">of</text>
<text x="268.8" y="206.9">10</text>
<text x="272.9" y="204.1">A4</text>
</g>
<g font-size="1.2" fill="#c0c0c0">
<text x="180.3" y="34.7">R63</text>
<text x="180.3" y="38.9">10K</text>
<text x="180.3" y="40.2">DNP</text>
<text x="84.3" y="56.7">C53</text>
<text x="88.4" y="58">DNP</text>
<text x="88.4" y="56.7">0.01UF</text>
<text x="136.4" y="160.6" transform="rotate(-90 136.4 160.6)">USB ID</text>
<text x="144.1" y="157.1">U7</text>
<text x="132.8" y="169.8">RClamp0854P.TCT</text>
<text x="143.8" y="168.2">DNP</text>
</g>
<text font-size="1.2" fill="#f0f" x="154.3" y="45.6">Standby: 5 uA</text>
<g font-size="1.2" fill="#00c">
<text x="120.7" y="54.7">CANH</text>
<text x="126.1" y="54.7" transform="rotate(-90 126.1 54.7)">VCC</text>
<text x="128.8" y="54.3" transform="rotate(-90 128.8 54.3)">VIO</text>
<text x="129.2" y="54.7">TXD</text>
<text x="130.8" y="57.5">S</text>
<text x="120.7" y="60.2">CANL</text>
<text x="126.1" y="61.7" transform="rotate(-90 126.1 61.7)">EPAD</text>
<text x="128.8" y="61.7" transform="rotate(-90 128.8 61.7)">GND</text>
<text x="129.1" y="60.2">RXD</text>
<text x="78.4" y="141.4">GND1</text>
<text x="87.4" y="141.4">GND3</text>
<text x="78.4" y="144.2">VBUS1</text>
<text x="78.4" y="145.5">CC1</text>
<text x="78.4" y="146.9">DP1</text>
<text x="78.4" y="148.3">DN1</text>
<text x="78.4" y="149.6">SBU1</text>
<text x="86.8" y="144.2">VBUS3</text>
<text x="87.6" y="145.5">SBU2</text>
<text x="88.3" y="146.9">DN2</text>
<text x="88.3" y="149.6">CC2</text>
<text x="88.4" y="148.3">DP2</text>
<text x="78.4" y="151">VBUS2</text>
<text x="78.4" y="153.8">GND2</text>
<text x="86.8" y="151">VBUS4</text>
<text x="87.4" y="153.8">GND4</text>
<text x="82.5" y="158" transform="rotate(-90 82.5 158)">SH1</text>
<text x="83.8" y="158" transform="rotate(-90 83.8 158)">SH2</text>
<text x="85.2" y="158" transform="rotate(-90 85.2 158)">SH3</text>
<text x="86.6" y="158" transform="rotate(-90 86.6 158)">SH4</text>
</g>
<g font-size="1.2" fill="#f00">
<text x="162.8" y="65.6">P1_13/CAN_TXD</text>
<text x="173.4" y="65.6">3</text>
<text x="162.8" y="68.3">P1_12/CAN_RXD</text>
<text x="173.6" y="68.3">3</text>
<text x="160.6" y="146.8">USB0_DM</text>
<text x="160.6" y="148.2">USB0_DP</text>
<text x="167.2" y="148.2">3</text>
<text x="167.3" y="146.8">3</text>
</g>
<text font-size="1.2" fill="#ff8040" x="87.5" y="161.6">MCU FS USB</text>
<g font-size="1.2" fill="#008000">
<text x="87.3" y="178.9">Note:</text>
<text x="87.3" y="180.1">90Ohms differential impedance</text>
<text x="87.3" y="181.4">Differential signal routing</text>
</g>
<g font-size="1">
<text x="28.8" y="1">E</text>
<text x="83.7" y="1">D</text>
<text x="138.5" y="1">C</text>
<text x="193.4" y="1">B</text>
<text x="248.2" y="1">A</text>
<text x=".3" y="27.9">D</text>
<text x="276" y="27.9">D</text>
<text x=".3" y="79.4">C</text>
<text x="276" y="79.4">C</text>
<text x=".3" y="130.8">B</text>
<text x="276" y="130.8">B</text>
<text x=".3" y="182.2">A</text>
<text x="276" y="182.2">A</text>
<text x="28.8" y="208.1">E</text>
<text x="83.7" y="208.1">D</text>
<text x="138.5" y="208.1">C</text>
<text x="193.4" y="208.1">B</text>
<text x="248.2" y="208.1">A</text>
</g>
</svg>
